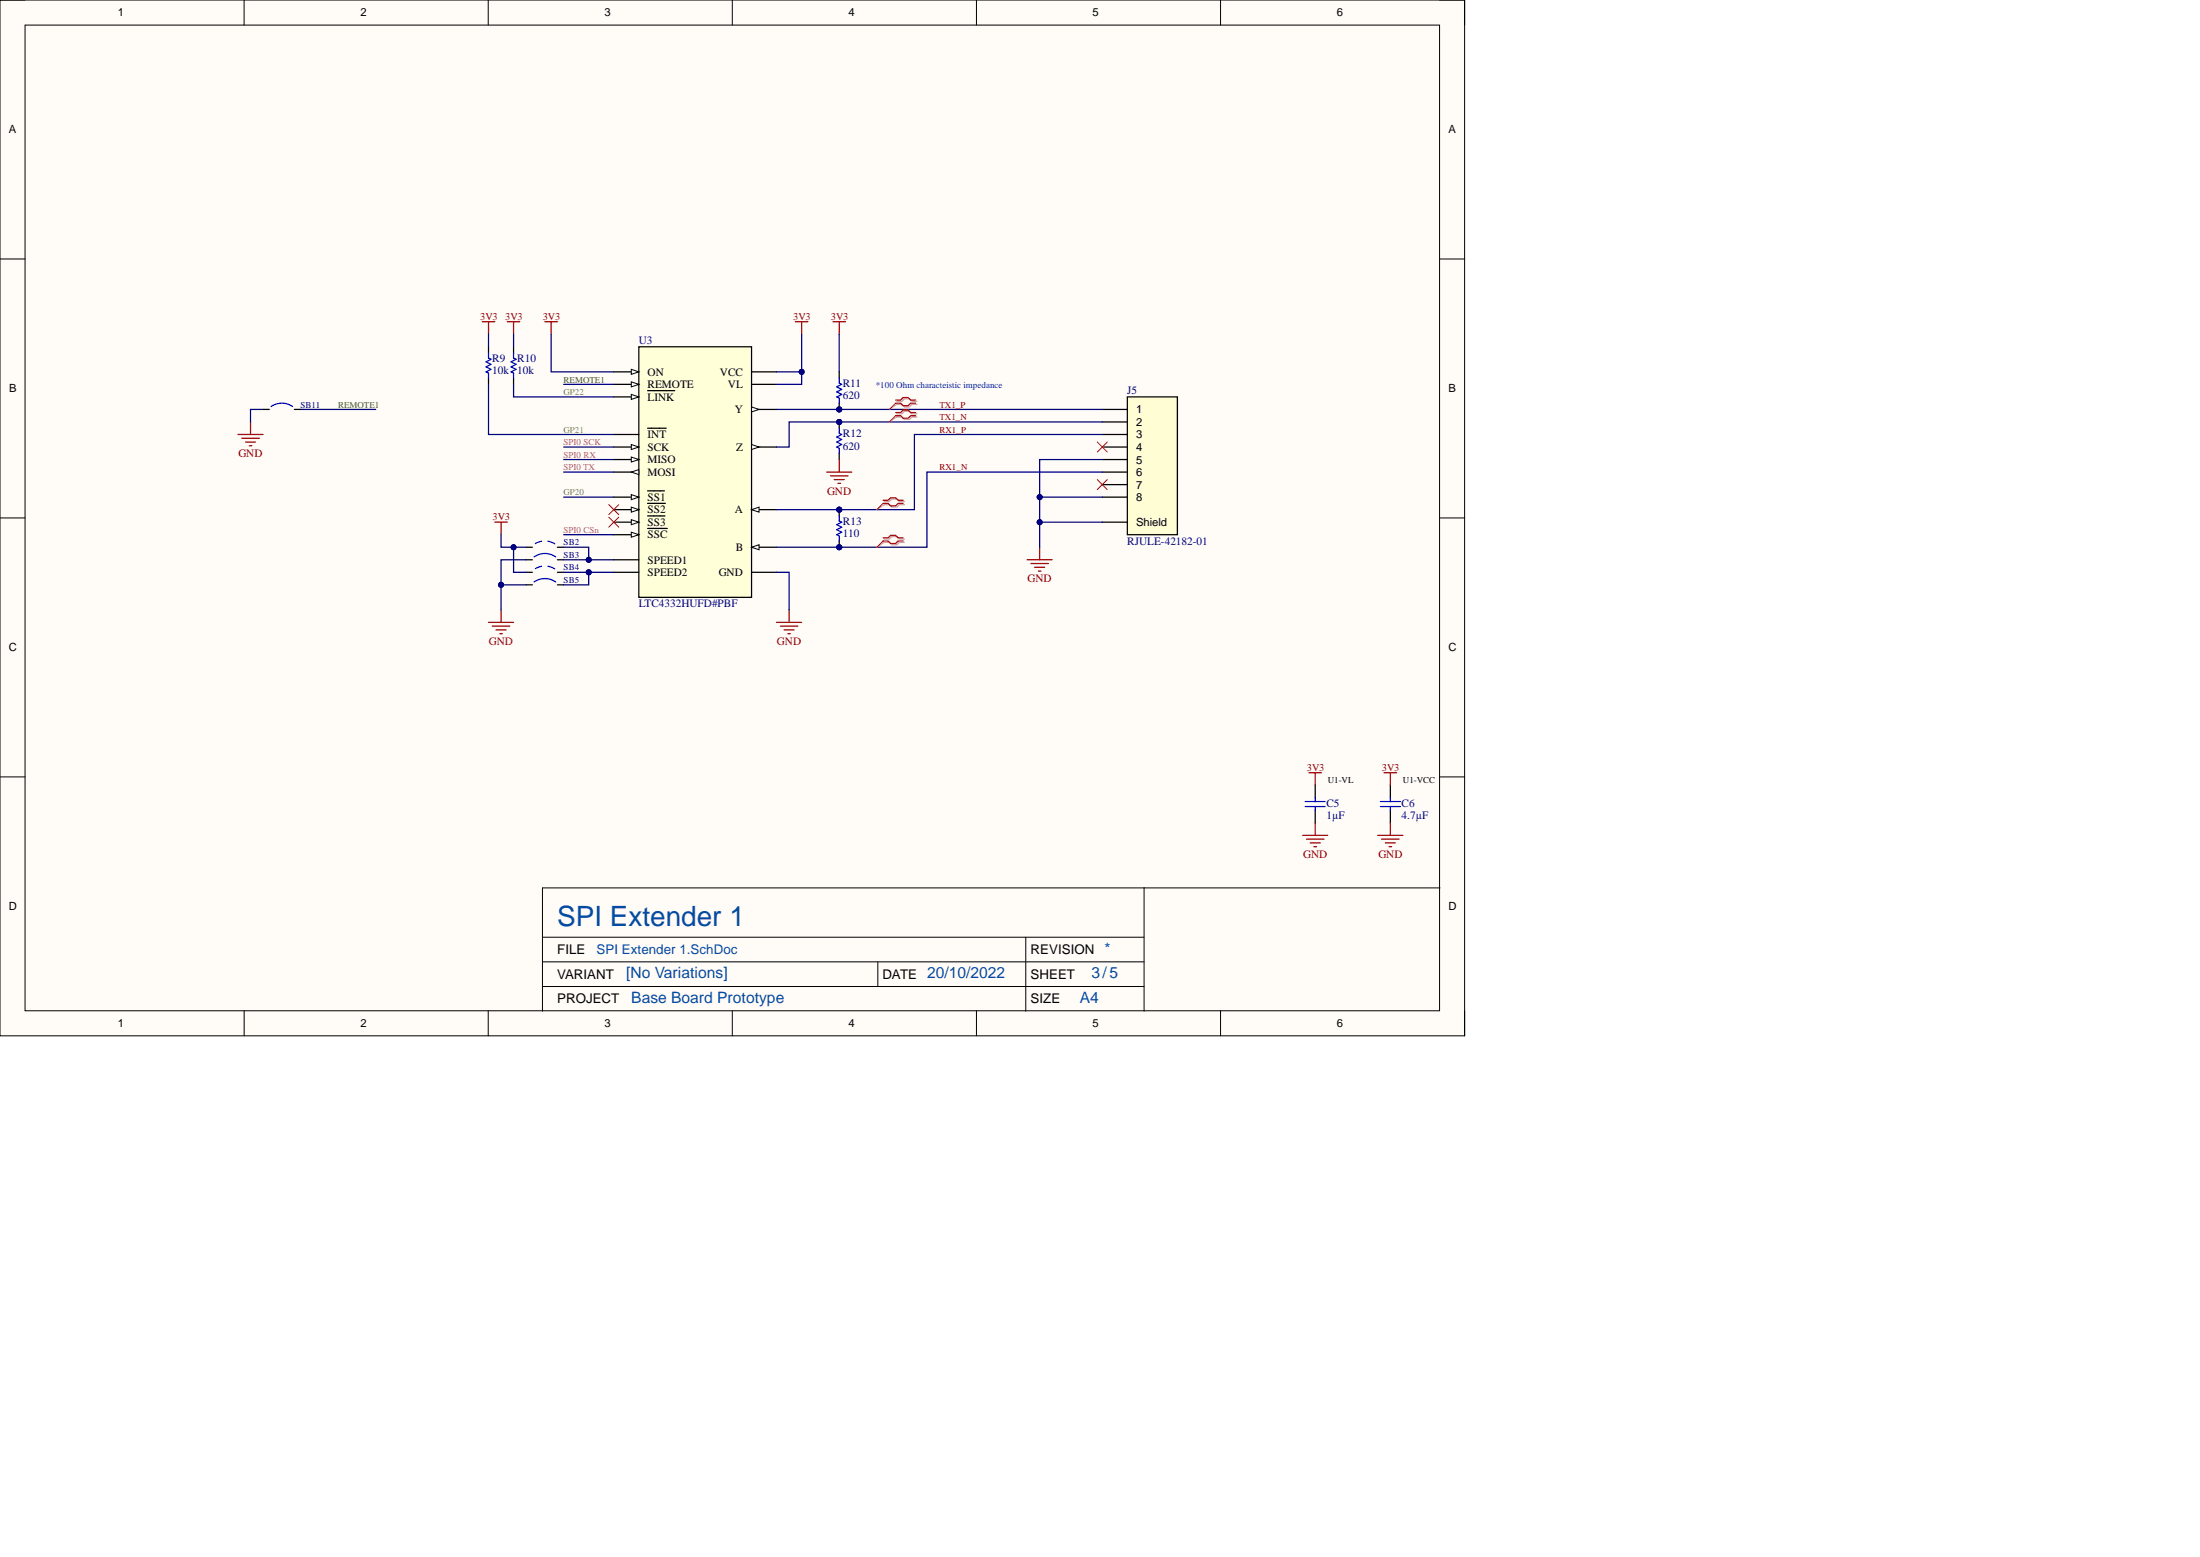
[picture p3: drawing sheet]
<svg xmlns="http://www.w3.org/2000/svg" width="445mm" height="315mm" viewBox="0 0 445 315" stroke-linecap="round" stroke-linejoin="round" font-family="sans-serif">
<path d="M0 0h296.4v209.6h-296.4z" fill-rule="evenodd" fill="#fffcf8"/>
<path d="M0 0h296.4v209.6h-296.4z" fill="none" stroke="#000" stroke-width=".2"/>
<path d="M5.1 5.1h286.2v199.4h-286.2z" fill-rule="evenodd" fill="#fffcf8"/>
<g fill="none" stroke="#000" stroke-width=".2">
<path d="M0 0h5.1M5.1 5.1h286.2v199.4h-286.2zM49.4 0v5.1M98.8 0v5.1M148.2 0v5.1M197.6 0v5.1M247 0v5.1M291.3 0h5.1v5.1M0 52.4h5.1M291.3 52.4h5.1M0 104.8h5.1M291.3 104.8h5.1"/>
<path d="M0 157.2h5.1M291.3 157.2h5.1M231.5 179.7v24.9M291.4 179.7h-181.6v24.9M109.8 194.6h121.7M109.8 189.6h121.7M109.8 199.6h121.7M177.6 194.6v5M207.6 189.6v15M49.4 204.5v5.1M98.8 204.5v5.1M148.2 204.5v5.1"/>
<path d="M197.6 204.5v5.1M247 204.5v5.1M296.4 204.5v5.1"/>
</g>
<path d="M228.1 80.3h10.2v27.9h-10.2z" fill-rule="evenodd" fill="#fffdd4"/>
<path d="M223.1 82.8h5M223.1 85.4h5M223.1 87.9h5M223.1 90.4h5M223.1 93h5M223.1 95.5h5M223.1 98.1h5M228.1 80.3h10.2v27.9h-10.2zM223.1 100.6h5M223.1 105.7h5" fill="none" stroke="#000" stroke-width=".25"/>
<path d="M129.3 70.2h22.8v50.7h-22.8z" fill-rule="evenodd" fill="#ffffd8"/>
<path d="M129.3 70.2h22.8v50.7h-22.8zM152.1 75.2h5.1M124.2 87.9h5.1M124.2 80.3h5.1M131 86.6h3.8M124.2 113.3h5.1M124.2 115.8h5.1" fill="none" stroke="#000" stroke-width=".25"/>
<path d="M127.8 79.8l1.5 .5-1.5 .5z" fill="#f8fcff"/>
<path d="M127.8 79.8l1.5 .5-1.5 .5z" fill="none" stroke="#000" stroke-width=".2"/>
<path d="M131 79h5.5M124.2 100.6h5.1" fill="none" stroke="#000" stroke-width=".25"/>
<path d="M127.8 100.1l1.5 .5-1.5 .5z" fill="#f8fcff"/>
<path d="M127.8 100.1l1.5 .5-1.5 .5z" fill="none" stroke="#000" stroke-width=".2"/>
<path d="M131 99.3h3.5M124.2 103.1h5.1" fill="none" stroke="#000" stroke-width=".25"/>
<path d="M127.8 102.6l1.5 .5-1.5 .5z" fill="#f8fcff"/>
<path d="M127.8 102.6l1.5 .5-1.5 .5z" fill="none" stroke="#000" stroke-width=".2"/>
<path d="M124.2 105.7h5.1M131 101.9h3.6" fill="none" stroke="#000" stroke-width=".25"/>
<path d="M127.8 105.1l1.5 .6-1.5 .5z" fill="#f8fcff"/>
<path d="M127.8 105.1l1.5 .6-1.5 .5z" fill="none" stroke="#000" stroke-width=".2"/>
<path d="M124.2 108.2h5.1M131 104.4h3.5" fill="none" stroke="#000" stroke-width=".25"/>
<path d="M127.8 107.7l1.5 .5-1.5 .5z" fill="#f8fcff"/>
<path d="M127.8 107.7l1.5 .5-1.5 .5z" fill="none" stroke="#000" stroke-width=".2"/>
<path d="M131 106.9h4M152.1 103.1h5.1" fill="none" stroke="#000" stroke-width=".25"/>
<path d="M152.1 103.1l1.5-.5v1z" fill="#f8fcff"/>
<path d="M152.1 103.1l1.5-.5v1z" fill="none" stroke="#000" stroke-width=".2"/>
<path d="M152.1 110.7h5.1" fill="none" stroke="#000" stroke-width=".25"/>
<path d="M152.1 110.7l1.5-.5v1z" fill="#f8fcff"/>
<path d="M152.1 110.7l1.5-.5v1z" fill="none" stroke="#000" stroke-width=".2"/>
<path d="M124.2 93h5.1" fill="none" stroke="#000" stroke-width=".25"/>
<path d="M127.8 92.5l1.5 .5-1.5 .5z" fill="#f8fcff"/>
<path d="M127.8 92.5l1.5 .5-1.5 .5z" fill="none" stroke="#000" stroke-width=".2"/>
<path d="M124.2 95.5h5.1" fill="none" stroke="#000" stroke-width=".25"/>
<path d="M127.8 95.5l1.5-.5v1z" fill="#f8fcff"/>
<path d="M127.8 95.5l1.5-.5v1z" fill="none" stroke="#000" stroke-width=".2"/>
<path d="M124.2 75.2h5.1" fill="none" stroke="#000" stroke-width=".25"/>
<path d="M127.8 74.7l1.5 .5-1.5 .5z" fill="#f8fcff"/>
<path d="M127.8 74.7l1.5 .5-1.5 .5z" fill="none" stroke="#000" stroke-width=".2"/>
<path d="M124.2 77.8h5.1" fill="none" stroke="#000" stroke-width=".25"/>
<path d="M127.8 77.3l1.5 .5-1.5 .5z" fill="#f8fcff"/>
<path d="M127.8 77.3l1.5 .5-1.5 .5z" fill="none" stroke="#000" stroke-width=".2"/>
<path d="M124.2 90.4h5.1" fill="none" stroke="#000" stroke-width=".25"/>
<path d="M127.8 89.9l1.5 .5-1.5 .6z" fill="#f8fcff"/>
<path d="M127.8 89.9l1.5 .5-1.5 .6z" fill="none" stroke="#000" stroke-width=".2"/>
<path d="M152.1 77.8h5.1M152.1 82.8h5.1" fill="none" stroke="#000" stroke-width=".25"/>
<path d="M152.1 82.3l1.5 .5-1.5 .5z" fill="#f8fcff"/>
<path d="M152.1 82.3l1.5 .5-1.5 .5z" fill="none" stroke="#000" stroke-width=".2"/>
<path d="M152.1 90.4h5.1" fill="none" stroke="#000" stroke-width=".25"/>
<path d="M152.1 89.9l1.5 .5-1.5 .6z" fill="#f8fcff"/>
<path d="M152.1 89.9l1.5 .5-1.5 .6z" fill="none" stroke="#000" stroke-width=".2"/>
<path d="M152.1 115.8h5.1" fill="none" stroke="#000" stroke-width=".25"/>
<path d="M207.9 113.3h5M208.6 114h3.6M209.4 114.8h2M210.1 115.5h.5M210.4 110.7v2.6" fill="none" stroke="#800000" stroke-width=".25"/>
<circle cx="169.8" cy="82.8" r=".51" fill="#000080"/>
<circle cx="169.8" cy="82.8" r=".51" fill="none" stroke="#000080" stroke-width=".2"/>
<path d="M169.8 75.2v1.3M169.8 81.6v1.2" fill="none" stroke="#000" stroke-width=".25"/>
<circle cx="169.8" cy="82.8" r=".51" fill="#000080"/>
<circle cx="169.8" cy="82.8" r=".51" fill="none" stroke="#000080" stroke-width=".2"/>
<path d="M169.8 76.5v1l.5 .3-1 .5 1 .5-1 .5 1 .5-1 .5 .5 .3v1" fill="none" stroke="#00f" stroke-width=".25"/>
<circle cx="169.8" cy="103.1" r=".51" fill="#000080"/>
<circle cx="169.8" cy="103.1" r=".51" fill="none" stroke="#000080" stroke-width=".2"/>
<circle cx="169.8" cy="110.7" r=".51" fill="#000080"/>
<circle cx="169.8" cy="110.7" r=".51" fill="none" stroke="#000080" stroke-width=".2"/>
<path d="M169.8 103.1v1.3" fill="none" stroke="#000" stroke-width=".25"/>
<circle cx="169.8" cy="103.1" r=".51" fill="#000080"/>
<circle cx="169.8" cy="103.1" r=".51" fill="none" stroke="#000080" stroke-width=".2"/>
<path d="M169.8 109.5v1.2" fill="none" stroke="#000" stroke-width=".25"/>
<circle cx="169.8" cy="110.7" r=".51" fill="#000080"/>
<circle cx="169.8" cy="110.7" r=".51" fill="none" stroke="#000080" stroke-width=".2"/>
<path d="M169.8 104.4v1l.5 .3-1 .5 1 .5-1 .5 1 .5-1 .5 .5 .2v1.1" fill="none" stroke="#00f" stroke-width=".25"/>
<circle cx="169.8" cy="85.4" r=".51" fill="#000080"/>
<circle cx="169.8" cy="85.4" r=".51" fill="none" stroke="#000080" stroke-width=".2"/>
<path d="M169.8 85.4v1.2" fill="none" stroke="#000" stroke-width=".25"/>
<circle cx="169.8" cy="85.4" r=".51" fill="#000080"/>
<circle cx="169.8" cy="85.4" r=".51" fill="none" stroke="#000080" stroke-width=".2"/>
<g fill="none" stroke="#000" stroke-width=".25">
<path d="M98.9 70.2v1.2M98.9 76.5v1.3M103.9 70.2v1.2M103.9 76.5v1.3M169.8 91.7v1.3M106.5 113.3h1.2M106.5 118.3h1.2M106.5 115.8h1.2M106.5 110.7h1.2M112.8 113.3h1.3M112.8 118.3h1.3M112.8 115.8h1.3"/>
<path d="M112.8 110.7h1.3M266.2 158.9v2.5M281.4 158.9v2.5M266.2 164v2.5M281.4 164v2.5"/>
</g>
<g fill="none" stroke="#00f" stroke-width=".25">
<path d="M98.9 71.4v1l.5 .3-1 .5 1 .5-1 .5 1 .5-1 .5 .5 .3v1M103.9 71.4v1l.5 .3-1 .5 1 .5-1 .5 1 .5-1 .5 .5 .3v1M169.8 86.6v1.1l.5 .2-1 .5 1 .5-1 .5 1 .5-1 .5 .5 .3v1M108.1 112.7a3.8 3.8 0 0 1 4.3 0M108.1 117.7a3.8 3.8 0 0 1 4.3 0M109.6 114.6l-1.3 .5M109.6 109.5l-1.3 .5M110.9 114.6l1.4 .5M110.9 109.5l1.4 .5M264.1 162.2h4.1M264.1 163.2h4.1M266.2 161.4v.8"/>
<path d="M266.2 163.2v.8M279.3 162.2h4.1M279.3 163.2h4.1M281.4 161.4v.8M281.4 163.2v.8"/>
</g>
<g fill="none" stroke="#800000" stroke-width=".25">
<path d="M97.6 65.1h2.5M98.9 65.1v2.5M102.7 65.1h2.5M103.9 65.1v2.5M110.3 65.1h2.5M111.5 65.1v2.5M161 65.1h2.5M162.2 65.1v2.5M168.6 65.1h2.5M169.8 65.1v2.5M48.2 87.9h5M48.9 88.7h3.6"/>
<path d="M49.7 89.4h2M50.4 90.2h.6M50.7 85.4v2.5M167.3 95.5h5.1M168.1 96.3h3.5M168.8 97h2M169.6 97.8h.5M169.8 93v2.5M100.1 105.7h2.6M101.4 105.7v2.5M98.9 125.9h5M99.6 126.7h3.6"/>
<path d="M100.4 127.5h2M101.1 128.2h.5M101.4 123.4v2.5M157.2 125.9h5M157.9 126.7h3.6M158.7 127.5h2M159.4 128.2h.5M159.7 123.4v2.5M264.9 156.4h2.5M266.2 156.4v2.5M280.1 156.4h2.5M281.4 156.4v2.5"/>
<path d="M263.6 169h5.1M264.4 169.8h3.5M265.1 170.5h2.1M265.9 171.3h.5M266.2 166.5v2.5M278.8 169h5.1M279.6 169.8h3.5M280.3 170.5h2.1M281.1 171.3h.5M281.4 166.5v2.5"/>
</g>
<path d="M210.4 100.6h12.7" fill="none" stroke="#000080" stroke-width=".25"/>
<circle cx="210.4" cy="100.6" r=".51" fill="#000080"/>
<circle cx="210.4" cy="100.6" r=".51" fill="none" stroke="#000080" stroke-width=".2"/>
<path d="M162.2 67.6v7.6h-5M157.2 115.8h2.5v7.6" fill="none" stroke="#000080" stroke-width=".25"/>
<circle cx="162.2" cy="75.2" r=".51" fill="#000080"/>
<circle cx="162.2" cy="75.2" r=".51" fill="none" stroke="#000080" stroke-width=".2"/>
<path d="M162.2 75.2v2.6h-5M169.8 67.6v7.6" fill="none" stroke="#000080" stroke-width=".25"/>
<circle cx="162.2" cy="75.2" r=".51" fill="#000080"/>
<circle cx="162.2" cy="75.2" r=".51" fill="none" stroke="#000080" stroke-width=".2"/>
<path d="M157.2 82.8h65.9" fill="none" stroke="#000080" stroke-width=".25"/>
<circle cx="169.8" cy="82.8" r=".51" fill="#000080"/>
<circle cx="169.8" cy="82.8" r=".51" fill="none" stroke="#000080" stroke-width=".2"/>
<path d="M223.1 85.4h-63.4v5h-2.5" fill="none" stroke="#000080" stroke-width=".25"/>
<circle cx="169.8" cy="85.4" r=".51" fill="#000080"/>
<circle cx="169.8" cy="85.4" r=".51" fill="none" stroke="#000080" stroke-width=".2"/>
<path d="M223.1 87.9h-38.1v15.2h-27.8" fill="none" stroke="#000080" stroke-width=".25"/>
<circle cx="169.8" cy="103.1" r=".51" fill="#000080"/>
<circle cx="169.8" cy="103.1" r=".51" fill="none" stroke="#000080" stroke-width=".2"/>
<path d="M223.1 95.5h-35.5v15.2h-30.4" fill="none" stroke="#000080" stroke-width=".25"/>
<circle cx="169.8" cy="110.7" r=".51" fill="#000080"/>
<circle cx="169.8" cy="110.7" r=".51" fill="none" stroke="#000080" stroke-width=".2"/>
<path d="M114.1 113.3h10.1" fill="none" stroke="#000080" stroke-width=".25"/>
<circle cx="119.1" cy="113.3" r=".51" fill="#000080"/>
<circle cx="119.1" cy="113.3" r=".51" fill="none" stroke="#000080" stroke-width=".2"/>
<path d="M114.1 93h10.1M114.1 95.5h10.1M114.1 90.4h10.1M114.1 100.6h10.1M114.1 108.2h10.1M124.2 115.8h-5.1v2.5h-5" fill="none" stroke="#000080" stroke-width=".25"/>
<circle cx="119.1" cy="115.8" r=".51" fill="#000080"/>
<circle cx="119.1" cy="115.8" r=".51" fill="none" stroke="#000080" stroke-width=".2"/>
<path d="M114.1 115.8h5" fill="none" stroke="#000080" stroke-width=".25"/>
<circle cx="119.1" cy="115.8" r=".51" fill="#000080"/>
<circle cx="119.1" cy="115.8" r=".51" fill="none" stroke="#000080" stroke-width=".2"/>
<path d="M114.1 110.7h5v2.6" fill="none" stroke="#000080" stroke-width=".25"/>
<circle cx="119.1" cy="113.3" r=".51" fill="#000080"/>
<circle cx="119.1" cy="113.3" r=".51" fill="none" stroke="#000080" stroke-width=".2"/>
<path d="M101.4 108.2v2.5h5.1" fill="none" stroke="#000080" stroke-width=".25"/>
<circle cx="103.9" cy="110.7" r=".51" fill="#000080"/>
<circle cx="103.9" cy="110.7" r=".51" fill="none" stroke="#000080" stroke-width=".2"/>
<path d="M106.5 113.3h-5.1v10.1" fill="none" stroke="#000080" stroke-width=".25"/>
<circle cx="101.4" cy="118.3" r=".51" fill="#000080"/>
<circle cx="101.4" cy="118.3" r=".51" fill="none" stroke="#000080" stroke-width=".2"/>
<path d="M101.4 118.3h5.1" fill="none" stroke="#000080" stroke-width=".25"/>
<circle cx="101.4" cy="118.3" r=".51" fill="#000080"/>
<circle cx="101.4" cy="118.3" r=".51" fill="none" stroke="#000080" stroke-width=".2"/>
<path d="M103.9 110.7v5.1h2.6" fill="none" stroke="#000080" stroke-width=".25"/>
<circle cx="103.9" cy="110.7" r=".51" fill="#000080"/>
<circle cx="103.9" cy="110.7" r=".51" fill="none" stroke="#000080" stroke-width=".2"/>
<path d="M98.9 77.8v10.1h25.3M98.9 67.6v2.6M103.9 77.8v2.5h20.3M103.9 67.6v2.6M111.5 67.6v7.6h12.7M114.1 77.8h10.1M53.2 82.8h-2.5v2.6M60.8 82.8h15.2M223.1 93h-12.7v17.7" fill="none" stroke="#000080" stroke-width=".25"/>
<path d="M181.5 81.2h1l.5-.5h1l.5 .5h1M181.5 81.8h1l.5 .5h1l.5-.5h1M181.5 83.7h1l.5-.5h1l.5 .5h1M181.5 84.4h1l.5 .5h1l.5-.5h1M179 101.5h1l.5-.5h1l.5 .5h1M179 102.1h1l.5 .5h1l.5-.5h1M179 109.1h1l.5-.5h1l.5 .5h1M179 109.7h1l.5 .5h1l.5-.5h1" fill="none" stroke="#d0a19e" stroke-width=".25"/>
<path d="M181.5 81.8l-1.5 1M181.5 84.4l-1.5 1M179 102.1l-1.6 1M179 109.7l-1.6 1" fill="none" stroke="#d0a19e" stroke-width=".2"/>
<path d="M181.2 80.9h1.1l.5-.5h1l.5 .5h1M181.2 81.6h1.1l.5 .5h1l.5-.5h1M181.2 83.5h1.1l.5-.5h1l.5 .5h1M181.2 84.1h1.1l.5 .5h1l.5-.5h1M178.7 101.2h1l.5-.5h1l.5 .5h1.1M178.7 101.9h1l.5 .5h1l.5-.5h1.1M178.7 108.8h1l.5-.5h1l.5 .5h1.1M178.7 109.5h1l.5 .5h1l.5-.5h1.1" fill="none" stroke="#f00" stroke-width=".25"/>
<path d="M181.2 81.6l-1.2 1.2M181.2 84.1l-1.2 1.3M123.2 102.1l2 2M123.2 104.6l2 2.1M125.2 102.1l-2 2M125.2 104.6l-2 2.1M178.7 101.9l-1.3 1.2M178.7 109.5l-1.3 1.2" fill="none" stroke="#f00" stroke-width=".2"/>
<circle cx="210.4" cy="100.6" r=".51" fill="#000080"/>
<circle cx="210.4" cy="100.6" r=".51" fill="none" stroke="#000080" stroke-width=".2"/>
<circle cx="210.4" cy="105.7" r=".51" fill="#000080"/>
<circle cx="210.4" cy="105.7" r=".51" fill="none" stroke="#000080" stroke-width=".2"/>
<path d="M222 89.4l2.1 2.1M222 97l2.1 2.1M224.1 89.4l-2.1 2.1M224.1 97l-2.1 2.1" fill="none" stroke="#f00" stroke-width=".2"/>
<path d="M53.2 82.8h1.3M59.6 82.8h1.2" fill="none" stroke="#000" stroke-width=".25"/>
<path d="M54.9 82.3a3.8 3.8 0 0 1 4.3 0" fill="none" stroke="#00f" stroke-width=".25"/>
<path d="M210.4 105.7h12.7" fill="none" stroke="#000080" stroke-width=".25"/>
<circle cx="210.4" cy="105.7" r=".51" fill="#000080"/>
<circle cx="210.4" cy="105.7" r=".51" fill="none" stroke="#000080" stroke-width=".2"/>
<text font-size="5.7" fill="#004ea8" x="112.8" y="187.4">SPI Extender 1</text>
<g font-size="3.2" fill="#004ea8">
<text x="126.7" y="197.9">[No Variations]</text>
<text x="187.6" y="197.9">20/10/2022</text>
<text x="220.9" y="197.9">3/5</text>
<text x="223.5" y="192.9">*</text>
<text x="127.7" y="202.9">Base Board Prototype</text>
<text x="218.5" y="202.9">A4</text>
</g>
<g font-size="2.7">
<text x="112.8" y="193.1">FILE</text>
<text x="208.6" y="193.1">REVISION</text>
<text x="112.8" y="203">PROJECT</text>
<text x="112.8" y="198">VARIANT</text>
<text x="178.6" y="198">DATE</text>
<text x="208.6" y="203">SIZE</text>
<text x="208.6" y="198">SHEET</text>
</g>
<text font-size="2.7" fill="#004ea8" x="120.7" y="193.1">SPI Extender 1.SchDoc</text>
<g font-size="2.3">
<text x="23.9" y="3.3">1</text>
<text x="73" y="3.3">2</text>
<text x="122.3" y="3.3">3</text>
<text x="171.7" y="3.3">4</text>
<text x="221.1" y="3.3">5</text>
<text x="270.5" y="3.3">6</text>
<text x="1.8" y="27">A</text>
<text x="293.1" y="27">A</text>
<text x="131" y="76">ON</text>
<text x="145.7" y="76">VCC</text>
<text x="1.9" y="79.4">B</text>
<text x="131" y="81.1">LINK</text>
<text x="131" y="78.5">REMOTE</text>
<text x="147.3" y="78.5">VL</text>
<text x="148.7" y="83.6">Y</text>
<text x="229.9" y="83.6">1</text>
<text x="293.1" y="79.4">B</text>
<text x="131" y="88.7">INT</text>
<text x="229.9" y="86.2">2</text>
<text x="229.9" y="88.7">3</text>
<text x="131" y="93.7">MISO</text>
<text x="131" y="91.2">SCK</text>
<text x="149" y="91.2">Z</text>
<text x="229.9" y="91.2">4</text>
<text x="229.9" y="93.8">5</text>
<text x="131" y="101.3">SS1</text>
<text x="131" y="96.3">MOSI</text>
<text x="229.9" y="96.3">6</text>
<text x="229.9" y="98.9">7</text>
<text x="229.9" y="101.4">8</text>
<text x="131" y="103.9">SS2</text>
<text x="131" y="106.4">SS3</text>
<text x="148.7" y="103.9">A</text>
<text x="229.9" y="106.5">Shield</text>
<text x="131" y="109">SSC</text>
<text x="148.9" y="111.5">B</text>
<text x="131" y="114">SPEED1</text>
<text x="131" y="116.6">SPEED2</text>
<text x="145.4" y="116.6">GND</text>
<text x="1.8" y="131.8">C</text>
<text x="293.1" y="131.8">C</text>
<text x="1.8" y="184.2">D</text>
<text x="293.1" y="184.2">D</text>
<text x="23.9" y="207.8">1</text>
<text x="73" y="207.8">2</text>
<text x="122.3" y="207.8">3</text>
<text x="171.7" y="207.8">4</text>
<text x="221.1" y="207.8">5</text>
<text x="270.5" y="207.8">6</text>
</g>
<g font-size="2.3" fill="#000080">
<text x="129.3" y="69.7">U3</text>
<text x="99.6" y="75.7">10k</text>
<text x="99.6" y="73.2">R9</text>
<text x="104.7" y="75.7">10k</text>
<text x="104.7" y="73.2">R10</text>
<text x="170.6" y="80.8">620</text>
<text x="170.6" y="78.3">R11</text>
<text x="228.1" y="79.8">J5</text>
<text x="170.6" y="88.4">R12</text>
<text x="170.6" y="91">620</text>
<text x="170.6" y="106.2">R13</text>
<text x="170.6" y="108.7">110</text>
<text x="228.1" y="110.2">RJULE-42182-01</text>
<text x="129.3" y="122.9">LTC4332HUFD#PBF</text>
<text x="268.4" y="165.7">1µF</text>
<text x="268.4" y="163.2">C5</text>
<text x="283.6" y="165.7">4.7µF</text>
<text x="283.6" y="163.2">C6</text>
</g>
<g font-size="2.3" fill="#800000">
<text x="48.2" y="92.5">GND</text>
<text x="167.4" y="100.1">GND</text>
<text x="207.9" y="117.8">GND</text>
<text x="98.9" y="130.5">GND</text>
<text x="157.2" y="130.5">GND</text>
<text x="263.7" y="173.6">GND</text>
<text x="278.9" y="173.6">GND</text>
</g>
<g font-size="2.1" fill="#800000">
<text x="97.2" y="64.7">3V3</text>
<text x="102.2" y="64.7">3V3</text>
<text x="109.8" y="64.7">3V3</text>
<text x="160.5" y="64.7">3V3</text>
<text x="168.1" y="64.7">3V3</text>
<text x="99.7" y="105.2">3V3</text>
<text x="264.5" y="155.9">3V3</text>
<text x="279.7" y="155.9">3V3</text>
</g>
<g font-size="1.8" fill="#38761d">
<text x="114.1" y="77.4">REMOTE1</text>
<text x="68.4" y="82.5">REMOTE1</text>
</g>
<g font-size="1.8" fill="#000080">
<text x="60.8" y="82.5">SB11</text>
<text x="114.1" y="112.9">SB3</text>
<text x="114.1" y="110.3">SB2</text>
<text x="114.1" y="117.9">SB5</text>
<text x="114.1" y="115.4">SB4</text>
</g>
<g font-size="1.8" fill="#6aa84f">
<text x="114.1" y="79.9">GP22</text>
<text x="114.1" y="87.5">GP21</text>
<text x="114.1" y="100.2">GP20</text>
</g>
<text font-size="1.8" fill="#00f" x="177.3" y="78.4">*100 Ohm characteistic impedance</text>
<g font-size="1.8" fill="#980000">
<text x="190.1" y="82.5">TX1_P</text>
<text x="190.1" y="85">TX1_N</text>
<text x="190.1" y="87.5">RX1_P</text>
<text x="190.1" y="95.1">RX1_N</text>
</g>
<g font-size="1.8" fill="#a64d79">
<text x="114.1" y="92.6">SPI0 RX</text>
<text x="114.1" y="90.1">SPI0 SCK</text>
<text x="114.1" y="95.1">SPI0 TX</text>
<text x="114.1" y="107.8">SPI0 CSn</text>
</g>
<g font-size="1.8">
<text x="268.7" y="158.5">U1-VL</text>
<text x="283.9" y="158.5">U1-VCC</text>
</g>
</svg>
